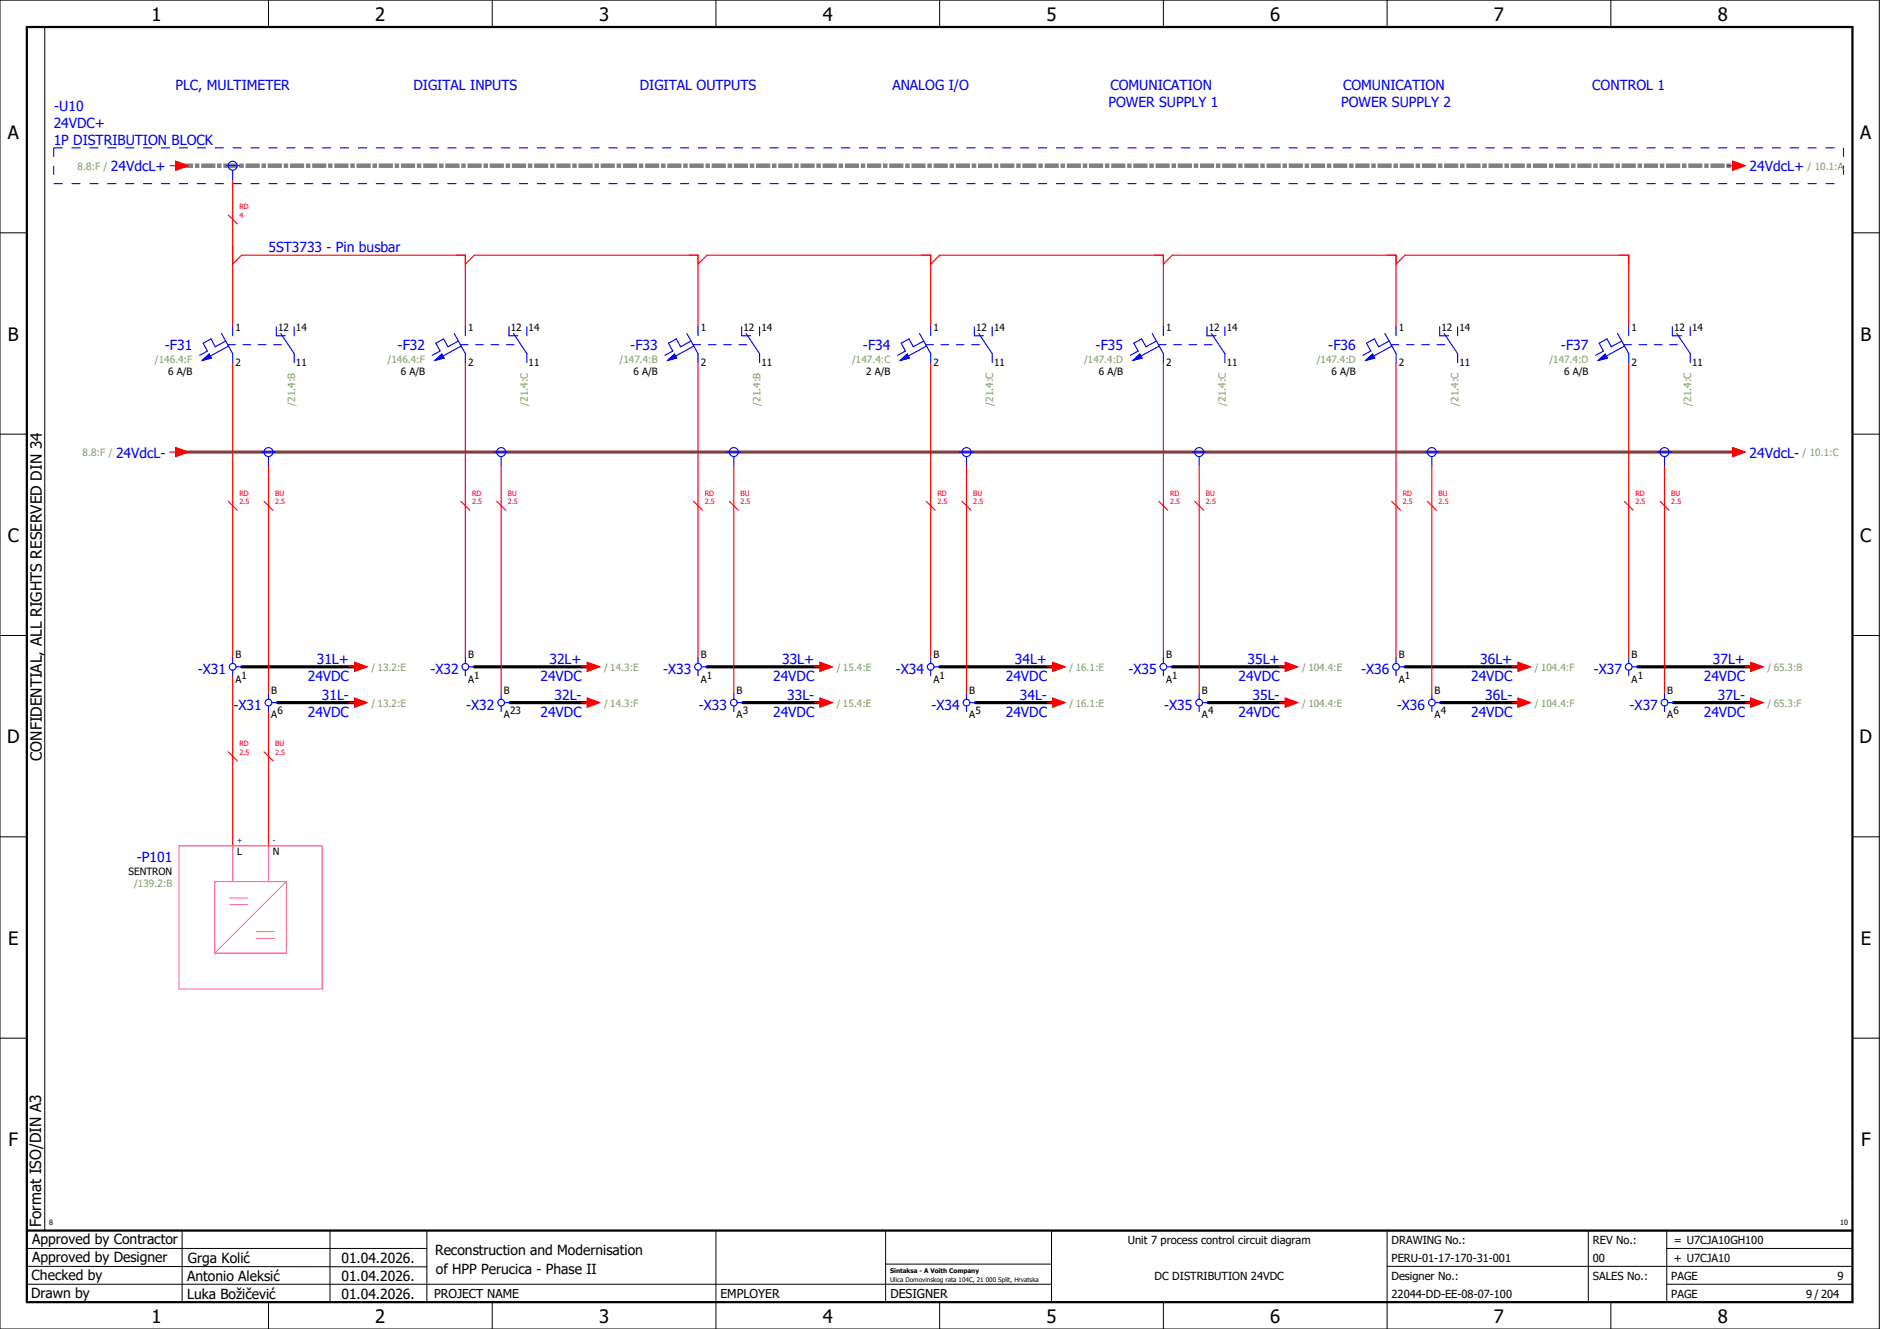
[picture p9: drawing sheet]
<svg xmlns="http://www.w3.org/2000/svg" width="420mm" height="297mm" viewBox="0 0 420 297" stroke-linecap="round" stroke-linejoin="round" font-family="sans-serif">
<g fill="none" stroke="#000" stroke-width=".22">
<path d="M0 0h420v297h-420zM10 6v269M60 0v6M110 0v6M160 0v6M210 0v6M260 0v6M310 0v6M360 0v6M0 52h6M414 52h6M0 97h6"/>
<path d="M414 97h6M0 142h6M414 142h6M414 176.3v87.4M0 187h6M414 187h6M0 232h6M414 232h6M6 279h89.4M40.7 275v16M73.7 274.9v16M95.4 275.1v16"/>
<path d="M160 275v22M197.9 275.1v16M310 275v22M355 275v16M372.5 279h41.5M372.5 275v16M414 275h-179v16M6 283l89.4 .1M6 287h229M60 291v6M110 291v6M197.9 282.5h37.1"/>
<path d="M210 291v6M260 291v6M310 283h104M360 291v6M372.5 287h41.5"/>
</g>
<path d="M6 6h408v285h-408zM6 275h408" fill="none" stroke="#000" stroke-width=".5"/>
<g fill="none" stroke="#f00" stroke-width=".25">
<path d="M38 37h1.3M39.3 36l2.7 1-2.7 1zM386 37h1.3M387.3 36l2.7 1-2.7 1zM51 48l2 2M52 59l2-2h50v16M52 40v33M104 59l2-2h50v16M156 59l2-2h50v16M208 59l2-2h50v16M260 59l2-2h50v16M312 59l2-2h50v16"/>
<path d="M52 81v66M104 81v66M156 81v66M208 81v66M260 81v66M312 81v66M364 81v66M38 101h1.3M39.3 100l2.7 1-2.7 1zM51 112l2 2M59 112l2 2M60 104v51"/>
<path d="M103 112l2 2M111 112l2 2M112 104v51M155 112l2 2M163 112l2 2M164 104v51M207 112l2 2M215 112l2 2M216 104v51M259 112l2 2M267 112l2 2M268 104v51"/>
<path d="M311 112l2 2M319 112l2 2M320 104v51M363 112l2 2M371 112l2 2M372 104v51M386 101h1.3M387.3 100l2.7 1-2.7 1zM52 151v38M60 159v30M78 149h1.3M78 157h1.3"/>
<path d="M79.3 148l2.7 1-2.7 1zM79.3 156l2.7 1-2.7 1zM130 149h1.2M130 157h1.2M131.2 148l2.8 1-2.8 1zM131.2 156l2.8 1-2.8 1zM182 149h1.3M182 157h1.3M183.3 148l2.7 1-2.7 1zM183.3 156l2.7 1-2.7 1zM234 149h1.2M234 157h1.2"/>
<path d="M235.2 148l2.8 1-2.8 1zM235.2 156l2.8 1-2.8 1zM286 149h1.3M286 157h1.3M287.3 148l2.7 1-2.7 1zM287.3 156l2.7 1-2.7 1zM338 149h1.3M338 157h1.3M339.3 148l2.7 1-2.7 1zM339.3 156l2.7 1-2.7 1zM390 149h1.3M390 157h1.3"/>
<path d="M391.3 148l2.7 1-2.7 1zM391.3 156l2.7 1-2.7 1zM51 168l2 2M59 168l2 2"/>
</g>
<g fill="none" stroke="#000" stroke-width=".7">
<path d="M54 149h26M62 157h18M106 149h26M114 157h18M158 149h26M166 157h18M210 149h26M218 157h18M262 149h26M270 157h18M314 149h26M322 157h18"/>
<path d="M366 149h26M374 157h18"/>
</g>
<path d="M40 101h348" fill="none" stroke="#7f3f3f" stroke-width=".7"/>
<path d="M40 37h348" fill="none" stroke="#808080" stroke-width="1" stroke-dasharray="3.2 .4 1 .4" stroke-linecap="butt"/>
<path d="M40 189h32v32h-32zM48 197h16v16h-16zM52 189v8M60 189v8" fill="none" stroke="#f0f" stroke-width=".25"/>
<path d="M64 197l-16 16M51.3 200.7h4M51.3 202.2h4M57.3 208.2h4M57.3 209.7h4" fill="none" stroke="#f0f" stroke-width=".22"/>
<g fill="none" stroke="#00f" stroke-width=".25">
<path d="M50.5 37h3M52 38v2M49.5 74.5l2.5 4.5v2M50.4 76.2l-2.3 1.3-1-1.8-1.7 1 1 1.8-1.8 .9M50.9 77h1.7M51.1 77.3l-4.1 2.3M52 73v2M54.3 77h1.7M57.7 77h1.7M61.2 77h1.7M61.7 73v2h2.1M62.7 74.5l3.1 4.5v2"/>
<path d="M65.8 73v2M101.5 74.5l2.5 4.5v2M102.4 76.2l-2.3 1.3-1-1.8-1.7 1 1 1.8-1.8 .9M102.9 77h1.7M103.1 77.3l-4.1 2.3M104 73v2M106.3 77h1.7M109.7 77h1.7M113.2 77h1.7M113.8 73v2h1.9M114.8 74.5l3 4.5v2M117.8 73v2"/>
<path d="M153.5 74.5l2.5 4.5v2M154.4 76.2l-2.3 1.3-1-1.8-1.7 1 1 1.8-1.8 .9M154.9 77h1.7M155.1 77.3l-4.1 2.3M156 73v2M158.3 77h1.7M161.7 77h1.7M165.2 77h1.7M165.8 73v2h2M166.7 74.5l3.1 4.5v2M169.7 73v2M205.5 74.5l2.5 4.5v2"/>
<path d="M206.4 76.2l-2.3 1.3-1-1.8-1.7 1 1 1.8-1.8 .9M206.9 77h1.7M207.1 77.3l-4.1 2.3M208 73v2M210.3 77h1.7M213.7 77h1.7M217.2 77h1.7M217.7 73v2h2M218.8 74.5l3 4.5v2M221.8 73v2M257.5 74.5l2.5 4.5v2M258.4 76.2l-2.3 1.3-1-1.8-1.7 1 1 1.8-1.8 .9"/>
<path d="M258.9 77h1.7M259.1 77.3l-4.1 2.3M260 73v2M262.3 77h1.7M265.7 77h1.7M269.2 77h1.7M269.8 73v2h2M270.7 74.5l3.1 4.5v2M273.7 73v2M309.5 74.5l2.5 4.5v2M310.4 76.2l-2.3 1.3-1-1.8-1.7 1 1 1.8-1.8 .9M310.9 77h1.7"/>
<path d="M311.1 77.3l-4.1 2.3M312 73v2M314.3 77h1.7M317.7 77h1.7M321.2 77h1.7M321.7 73v2h2.1M322.8 74.5l3 4.5v2M325.8 73v2M361.5 74.5l2.5 4.5v2M362.4 76.2l-2.3 1.3-1-1.8-1.7 1 1 1.8-1.8 .9M362.9 77h1.7M363.1 77.3l-4.1 2.3"/>
<path d="M364 73v2M366.3 77h1.7M369.7 77h1.7M373.2 77h1.7M373.8 73v2h2M374.7 74.5l3.1 4.5v2M377.8 73v2M45.2 80.5l1.5-1.4 .5 .9zM97.2 80.5l1.5-1.4 .5 .9zM149.2 80.5l1.5-1.4 .5 .9zM201.2 80.5l1.5-1.4 .5 .9zM253.2 80.5l1.5-1.4 .5 .9z"/>
<path d="M305.2 80.5l1.5-1.4 .5 .9zM357.2 80.5l1.5-1.4 .5 .9zM58.5 101h3M60 102v2M110.5 101h3M112 102v2M162.5 101h3M164 102v2M214.5 101h3M216 102v2M266.5 101h3M268 102v2"/>
<path d="M318.5 101h3M320 102v2M370.5 101h3M372 102v2M52 147v1.3M52 149.8v1.2M52.8 149h1.2M60 155v1.3M60 157.8v1.2M60.8 157h1.2M104 147v1.3M104 149.8v1.2"/>
<path d="M104.7 149h1.3M112 155v1.3M112 157.8v1.2M112.7 157h1.3M156 147v1.3M156 149.8v1.2M156.8 149h1.2M164 155v1.3M164 157.8v1.2M164.8 157h1.2M208 147v1.3M208 149.8v1.2"/>
<path d="M208.7 149h1.3M216 155v1.3M216 157.8v1.2M216.7 157h1.3M260 147v1.3M260 149.8v1.2M260.8 149h1.2M268 155v1.3M268 157.8v1.2M268.7 157h1.3M312 147v1.3M312 149.8v1.2"/>
<path d="M312.7 149h1.3M320 155v1.3M320 157.8v1.2M320.8 157h1.2M364 147v1.3M364 149.8v1.2M364.8 149h1.2M372 155v1.3M372 157.8v1.2M372.7 157h1.3"/>
<circle cx="52" cy="37" r="1"/>
<circle cx="60" cy="101" r="1"/>
<circle cx="112" cy="101" r="1"/>
<circle cx="164" cy="101" r="1"/>
<circle cx="216" cy="101" r="1"/>
<circle cx="268" cy="101" r="1"/>
<circle cx="320" cy="101" r="1"/>
<circle cx="372" cy="101" r="1"/>
<circle cx="52" cy="149" r=".75"/>
<circle cx="60" cy="157" r=".75"/>
<circle cx="104" cy="149" r=".75"/>
<circle cx="112" cy="157" r=".75"/>
<circle cx="156" cy="149" r=".75"/>
<circle cx="164" cy="157" r=".75"/>
<circle cx="208" cy="149" r=".75"/>
<circle cx="216" cy="157" r=".75"/>
<circle cx="260" cy="149" r=".75"/>
<circle cx="268" cy="157" r=".75"/>
<circle cx="312" cy="149" r=".75"/>
<circle cx="320" cy="157" r=".75"/>
<circle cx="364" cy="149" r=".75"/>
<circle cx="372" cy="157" r=".75"/>
</g>
<g fill="#00f" stroke="#00f" stroke-width=".22">
<path d="M45.2 80.5l1.5-1.4 .5 .9z"/>
<path d="M97.2 80.5l1.5-1.4 .5 .9z"/>
<path d="M149.2 80.5l1.5-1.4 .5 .9z"/>
<path d="M201.2 80.5l1.5-1.4 .5 .9z"/>
<path d="M253.2 80.5l1.5-1.4 .5 .9z"/>
<path d="M305.2 80.5l1.5-1.4 .5 .9z"/>
<path d="M357.2 80.5l1.5-1.4 .5 .9z"/>
</g>
<path d="M12 33h400M12 33v8M412 33v8M12 41h400" fill="none" stroke="#00f" stroke-width=".25" stroke-dasharray="2 2" stroke-linecap="butt"/>
<g fill="#f00" stroke="#f00" stroke-width=".22">
<path d="M79.3 148l2.7 1-2.7 1z"/>
<path d="M79.3 156l2.7 1-2.7 1z"/>
<path d="M131.2 148l2.8 1-2.8 1z"/>
<path d="M131.2 156l2.8 1-2.8 1z"/>
<path d="M183.3 148l2.7 1-2.7 1z"/>
<path d="M183.3 156l2.7 1-2.7 1z"/>
<path d="M235.2 148l2.8 1-2.8 1z"/>
<path d="M235.2 156l2.8 1-2.8 1z"/>
<path d="M287.3 148l2.7 1-2.7 1z"/>
<path d="M287.3 156l2.7 1-2.7 1z"/>
<path d="M387.3 100l2.7 1-2.7 1z"/>
<path d="M39.3 100l2.7 1-2.7 1z"/>
<path d="M387.3 36l2.7 1-2.7 1z"/>
<path d="M39.3 36l2.7 1-2.7 1z"/>
<path d="M391.3 148l2.7 1-2.7 1z"/>
<path d="M391.3 156l2.7 1-2.7 1z"/>
<path d="M339.3 148l2.7 1-2.7 1z"/>
<path d="M339.3 156l2.7 1-2.7 1z"/>
</g>
<g font-size="4.1">
<text x="33.9" y="4.7">1</text>
<text x="83.9" y="4.7">2</text>
<text x="133.9" y="4.7">3</text>
<text x="183.9" y="4.7">4</text>
<text x="233.9" y="4.7">5</text>
<text x="283.9" y="4.7">6</text>
<text x="333.9" y="4.7">7</text>
<text x="383.9" y="4.7">8</text>
<text x="1.8" y="31.2">A</text>
<text x="415.8" y="31.2">A</text>
<text x="1.8" y="76.2">B</text>
<text x="415.8" y="76.2">B</text>
<text x="1.8" y="121.2">C</text>
<text x="415.8" y="121.2">C</text>
<text x="1.6" y="166.2">D</text>
<text x="415.6" y="166.2">D</text>
<text x="1.8" y="211.2">E</text>
<text x="415.8" y="211.2">E</text>
<text x="1.9" y="256.2">F</text>
<text x="415.9" y="256.2">F</text>
<text x="33.9" y="295.7">1</text>
<text x="83.9" y="295.7">2</text>
<text x="133.9" y="295.7">3</text>
<text x="183.9" y="295.7">4</text>
<text x="233.9" y="295.7">5</text>
<text x="283.9" y="295.7">6</text>
<text x="333.9" y="295.7">7</text>
<text x="383.9" y="295.7">8</text>
</g>
<g font-size="3.4">
<text x="9.4" y="170" transform="rotate(-90 9.4 170)">CONFIDENTIAL, ALL RIGHTS RESERVED DIN 34</text>
<text x="9.2" y="274.3" transform="rotate(-90 9.2 274.3)">Format ISO/DIN A3</text>
</g>
<g font-size="3.1" fill="#00f">
<text x="39.2" y="20.1">PLC, MULTIMETER</text>
<text x="92.4" y="20.1">DIGITAL INPUTS</text>
<text x="143" y="20.1">DIGITAL OUTPUTS</text>
<text x="199.4" y="20.1">ANALOG I/O</text>
<text x="247.7" y="23.9">POWER SUPPLY 1</text>
<text x="248.2" y="20.1">COMUNICATION</text>
<text x="299.7" y="23.9">POWER SUPPLY 2</text>
<text x="300.2" y="20.1">COMUNICATION</text>
<text x="355.9" y="20.1">CONTROL 1</text>
<text x="12" y="28.6">24VDC+</text>
<text x="12.1" y="24.8">-U10</text>
<text x="12" y="32.4">1P DISTRIBUTION BLOCK</text>
<text x="24.8" y="38.3">24VdcL+</text>
<text x="391" y="38.3">24VdcL+</text>
<text x="60" y="56.4">5ST3733 - Pin busbar</text>
<text x="36.9" y="78.3">-F31</text>
<text x="88.9" y="78.3">-F32</text>
<text x="140.9" y="78.3">-F33</text>
<text x="192.9" y="78.3">-F34</text>
<text x="244.9" y="78.3">-F35</text>
<text x="296.9" y="78.3">-F36</text>
<text x="348.9" y="78.3">-F37</text>
<text x="25.9" y="102.3">24VdcL-</text>
<text x="391" y="102.3">24VdcL-</text>
<text x="70.8" y="148.4">31L+</text>
<text x="122.8" y="148.4">32L+</text>
<text x="174.8" y="148.4">33L+</text>
<text x="226.8" y="148.4">34L+</text>
<text x="278.8" y="148.4">35L+</text>
<text x="330.8" y="148.4">36L+</text>
<text x="382.8" y="148.4">37L+</text>
<text x="44.2" y="150.6">-X31</text>
<text x="68.8" y="152.1">24VDC</text>
<text x="96.2" y="150.6">-X32</text>
<text x="120.8" y="152.1">24VDC</text>
<text x="148.2" y="150.6">-X33</text>
<text x="172.8" y="152.1">24VDC</text>
<text x="200.2" y="150.6">-X34</text>
<text x="224.8" y="152.1">24VDC</text>
<text x="252.2" y="150.6">-X35</text>
<text x="276.8" y="152.1">24VDC</text>
<text x="304.2" y="150.6">-X36</text>
<text x="328.8" y="152.1">24VDC</text>
<text x="356.2" y="150.6">-X37</text>
<text x="380.8" y="152.1">24VDC</text>
<text x="52.2" y="158.6">-X31</text>
<text x="68.8" y="160.1">24VDC</text>
<text x="71.9" y="156.4">31L-</text>
<text x="104.2" y="158.6">-X32</text>
<text x="120.8" y="160.1">24VDC</text>
<text x="123.9" y="156.4">32L-</text>
<text x="156.2" y="158.6">-X33</text>
<text x="172.8" y="160.1">24VDC</text>
<text x="175.9" y="156.4">33L-</text>
<text x="208.2" y="158.6">-X34</text>
<text x="224.8" y="160.1">24VDC</text>
<text x="227.9" y="156.4">34L-</text>
<text x="260.2" y="158.6">-X35</text>
<text x="276.8" y="160.1">24VDC</text>
<text x="279.9" y="156.4">35L-</text>
<text x="312.2" y="158.6">-X36</text>
<text x="328.8" y="160.1">24VDC</text>
<text x="331.9" y="156.4">36L-</text>
<text x="364.2" y="158.6">-X37</text>
<text x="380.8" y="160.1">24VDC</text>
<text x="383.9" y="156.4">37L-</text>
<text x="30.6" y="192.6">-P101</text>
</g>
<g font-size="3.1">
<text x="7.2" y="278.1">Approved by Contractor</text>
<text x="97.2" y="280.5">Reconstruction and Modernisation</text>
<text x="7.1" y="286.1">Checked by</text>
<text x="7.2" y="282.1">Approved by Designer</text>
<text x="41.8" y="286.2">Antonio Aleksić</text>
<text x="42" y="282.3">Grga Kolić</text>
<text x="76.3" y="282.3">01.04.2026.</text>
<text x="76.3" y="286.3">01.04.2026.</text>
<text x="97.4" y="284.8">of HPP Perucica - Phase II</text>
<text x="6.9" y="290">Drawn by</text>
<text x="41.8" y="290.3">Luka Božičević</text>
<text x="76.3" y="290.3">01.04.2026.</text>
</g>
<g font-size="2.7">
<text x="97" y="290.1">PROJECT NAME</text>
<text x="161" y="290.1">EMPLOYER</text>
<text x="199" y="290.1">DESIGNER</text>
</g>
<g font-size="2.5">
<text x="252" y="278">Unit 7 process control circuit diagram</text>
<text x="311" y="278">DRAWING No.:</text>
<text x="356" y="278">REV No.:</text>
<text x="374.1" y="278">= U7CJA10GH100</text>
<text x="258" y="286">DC DISTRIBUTION 24VDC</text>
<text x="311" y="286">Designer No.:</text>
<text x="311" y="282">PERU-01-17-170-31-001</text>
<text x="356" y="286">SALES No.:</text>
<text x="356" y="282">00</text>
<text x="373.5" y="286">PAGE</text>
<text x="374.1" y="282.1">+ U7CJA10</text>
<text x="410.6" y="286">9</text>
<text x="311" y="290">22044-DD-EE-08-07-100</text>
<text x="373.5" y="290">PAGE</text>
<text x="403.6" y="290">9 / 204</text>
</g>
<g font-size="2.2" fill="#7ca552">
<text x="17.3" y="37.9">8.8:F /</text>
<text x="404" y="37.9">/ 10.1:A</text>
<text x="34.6" y="81.2">/146.4:F</text>
<text x="86.6" y="81.2">/146.4:F</text>
<text x="138.5" y="81.2">/147.4:B</text>
<text x="190.5" y="81.2">/147.4:C</text>
<text x="242.3" y="81.2">/147.4:D</text>
<text x="294.3" y="81.2">/147.4:D</text>
<text x="346.3" y="81.2">/147.4:D</text>
<text x="65.9" y="90.6" transform="rotate(-90 65.9 90.6)">/21.4:B</text>
<text x="117.9" y="90.7" transform="rotate(-90 117.9 90.7)">/21.4:C</text>
<text x="169.9" y="90.6" transform="rotate(-90 169.9 90.6)">/21.4:B</text>
<text x="221.9" y="90.7" transform="rotate(-90 221.9 90.7)">/21.4:C</text>
<text x="273.9" y="90.7" transform="rotate(-90 273.9 90.7)">/21.4:C</text>
<text x="325.9" y="90.7" transform="rotate(-90 325.9 90.7)">/21.4:C</text>
<text x="377.9" y="90.7" transform="rotate(-90 377.9 90.7)">/21.4:C</text>
<text x="18.5" y="101.9">8.8:F /</text>
<text x="402.9" y="101.9">/ 10.1:C</text>
<text x="83" y="149.9">/ 13.2:E</text>
<text x="135" y="149.9">/ 14.3:E</text>
<text x="187" y="149.9">/ 15.4:E</text>
<text x="239" y="149.9">/ 16.1:E</text>
<text x="291" y="149.9">/ 104.4:E</text>
<text x="343" y="149.9">/ 104.4:F</text>
<text x="395" y="149.9">/ 65.3:B</text>
<text x="83" y="157.9">/ 13.2:E</text>
<text x="135" y="157.9">/ 14.3:F</text>
<text x="187" y="157.9">/ 15.4:E</text>
<text x="239" y="157.9">/ 16.1:E</text>
<text x="291" y="157.9">/ 104.4:E</text>
<text x="343" y="157.9">/ 104.4:F</text>
<text x="395" y="157.9">/ 65.3:F</text>
<text x="30" y="198.2">/139.2:B</text>
</g>
<g font-size="2.2">
<text x="52.6" y="74">1</text>
<text x="62.1" y="74">12</text>
<text x="66.2" y="74">14</text>
<text x="104.6" y="74">1</text>
<text x="114.2" y="74">12</text>
<text x="118.1" y="74">14</text>
<text x="156.6" y="74">1</text>
<text x="166.1" y="74">12</text>
<text x="170.2" y="74">14</text>
<text x="208.6" y="74">1</text>
<text x="218.2" y="74">12</text>
<text x="222.2" y="74">14</text>
<text x="260.6" y="74">1</text>
<text x="270.2" y="74">12</text>
<text x="274.1" y="74">14</text>
<text x="312.6" y="74">1</text>
<text x="322.1" y="74">12</text>
<text x="326.2" y="74">14</text>
<text x="364.6" y="74">1</text>
<text x="374.1" y="74">12</text>
<text x="378.1" y="74">14</text>
<text x="37.6" y="83.9">6 A/B</text>
<text x="52.6" y="81.9">2</text>
<text x="66.2" y="81.9">11</text>
<text x="89.6" y="83.9">6 A/B</text>
<text x="104.6" y="81.9">2</text>
<text x="118.1" y="81.9">11</text>
<text x="141.6" y="83.9">6 A/B</text>
<text x="156.6" y="81.9">2</text>
<text x="170.2" y="81.9">11</text>
<text x="193.6" y="83.9">2 A/B</text>
<text x="208.6" y="81.9">2</text>
<text x="222.2" y="81.9">11</text>
<text x="245.6" y="83.9">6 A/B</text>
<text x="260.6" y="81.9">2</text>
<text x="274.1" y="81.9">11</text>
<text x="297.6" y="83.9">6 A/B</text>
<text x="312.6" y="81.9">2</text>
<text x="326.2" y="81.9">11</text>
<text x="349.6" y="83.9">6 A/B</text>
<text x="364.6" y="81.9">2</text>
<text x="378.1" y="81.9">11</text>
<text x="52.6" y="147.2">B</text>
<text x="104.6" y="147.2">B</text>
<text x="156.6" y="147.2">B</text>
<text x="208.6" y="147.2">B</text>
<text x="260.6" y="147.2">B</text>
<text x="312.6" y="147.2">B</text>
<text x="364.6" y="147.2">B</text>
<text x="52.6" y="152.6">A</text>
<text x="54" y="151.7">1</text>
<text x="60.6" y="155.2">B</text>
<text x="104.6" y="152.6">A</text>
<text x="106" y="151.7">1</text>
<text x="112.6" y="155.2">B</text>
<text x="156.6" y="152.6">A</text>
<text x="158" y="151.7">1</text>
<text x="164.6" y="155.2">B</text>
<text x="208.6" y="152.6">A</text>
<text x="210" y="151.7">1</text>
<text x="216.6" y="155.2">B</text>
<text x="260.6" y="152.6">A</text>
<text x="262" y="151.7">1</text>
<text x="268.6" y="155.2">B</text>
<text x="312.6" y="152.6">A</text>
<text x="314" y="151.7">1</text>
<text x="320.6" y="155.2">B</text>
<text x="364.6" y="152.6">A</text>
<text x="366" y="151.7">1</text>
<text x="372.6" y="155.2">B</text>
<text x="60.6" y="160.6">A</text>
<text x="62" y="159.7">6</text>
<text x="112.6" y="160.6">A</text>
<text x="114" y="159.7">23</text>
<text x="164.6" y="160.6">A</text>
<text x="166" y="159.7">3</text>
<text x="216.6" y="160.6">A</text>
<text x="218" y="159.7">5</text>
<text x="268.6" y="160.6">A</text>
<text x="270" y="159.7">4</text>
<text x="320.6" y="160.6">A</text>
<text x="322" y="159.7">4</text>
<text x="372.6" y="160.6">A</text>
<text x="374" y="159.7">6</text>
<text x="53" y="191.1">L</text>
<text x="61" y="191.1">N</text>
<text x="28.7" y="195.5">SENTRON</text>
</g>
<g font-size="1.6" fill="#f00">
<text x="53.5" y="46.8">RD</text>
<text x="53.5" y="48.7">4</text>
<text x="53.5" y="112.7">2.5</text>
<text x="53.5" y="110.8">RD</text>
<text x="61.5" y="112.7">2.5</text>
<text x="61.5" y="110.8">BU</text>
<text x="105.5" y="112.7">2.5</text>
<text x="105.5" y="110.8">RD</text>
<text x="113.5" y="112.7">2.5</text>
<text x="113.5" y="110.8">BU</text>
<text x="157.5" y="112.7">2.5</text>
<text x="157.5" y="110.8">RD</text>
<text x="165.5" y="112.7">2.5</text>
<text x="165.5" y="110.8">BU</text>
<text x="209.5" y="112.7">2.5</text>
<text x="209.5" y="110.8">RD</text>
<text x="217.5" y="112.7">2.5</text>
<text x="217.5" y="110.8">BU</text>
<text x="261.5" y="112.7">2.5</text>
<text x="261.5" y="110.8">RD</text>
<text x="269.5" y="112.7">2.5</text>
<text x="269.5" y="110.8">BU</text>
<text x="313.5" y="112.7">2.5</text>
<text x="313.5" y="110.8">RD</text>
<text x="321.5" y="112.7">2.5</text>
<text x="321.5" y="110.8">BU</text>
<text x="365.5" y="112.7">2.5</text>
<text x="365.5" y="110.8">RD</text>
<text x="373.5" y="112.7">2.5</text>
<text x="373.5" y="110.8">BU</text>
<text x="53.5" y="166.8">RD</text>
<text x="61.5" y="166.8">BU</text>
<text x="53.5" y="168.7">2.5</text>
<text x="61.5" y="168.7">2.5</text>
</g>
<g font-size="1.6" fill="#00f">
<text x="53" y="188.5">+</text>
<text x="61" y="188.5">-</text>
</g>
<g font-size="1.6">
<text x="11" y="273.7">8</text>
<text x="411.2" y="273.7">10</text>
</g>
<g font-size="1.4">
<text x="198.9" y="284.4">Sintaksa - A Voith Company</text>
<text x="198.9" y="286.4">Ulica Domovinskog rata 104C, 21 000 Split, Hrvatska</text>
</g>
</svg>
